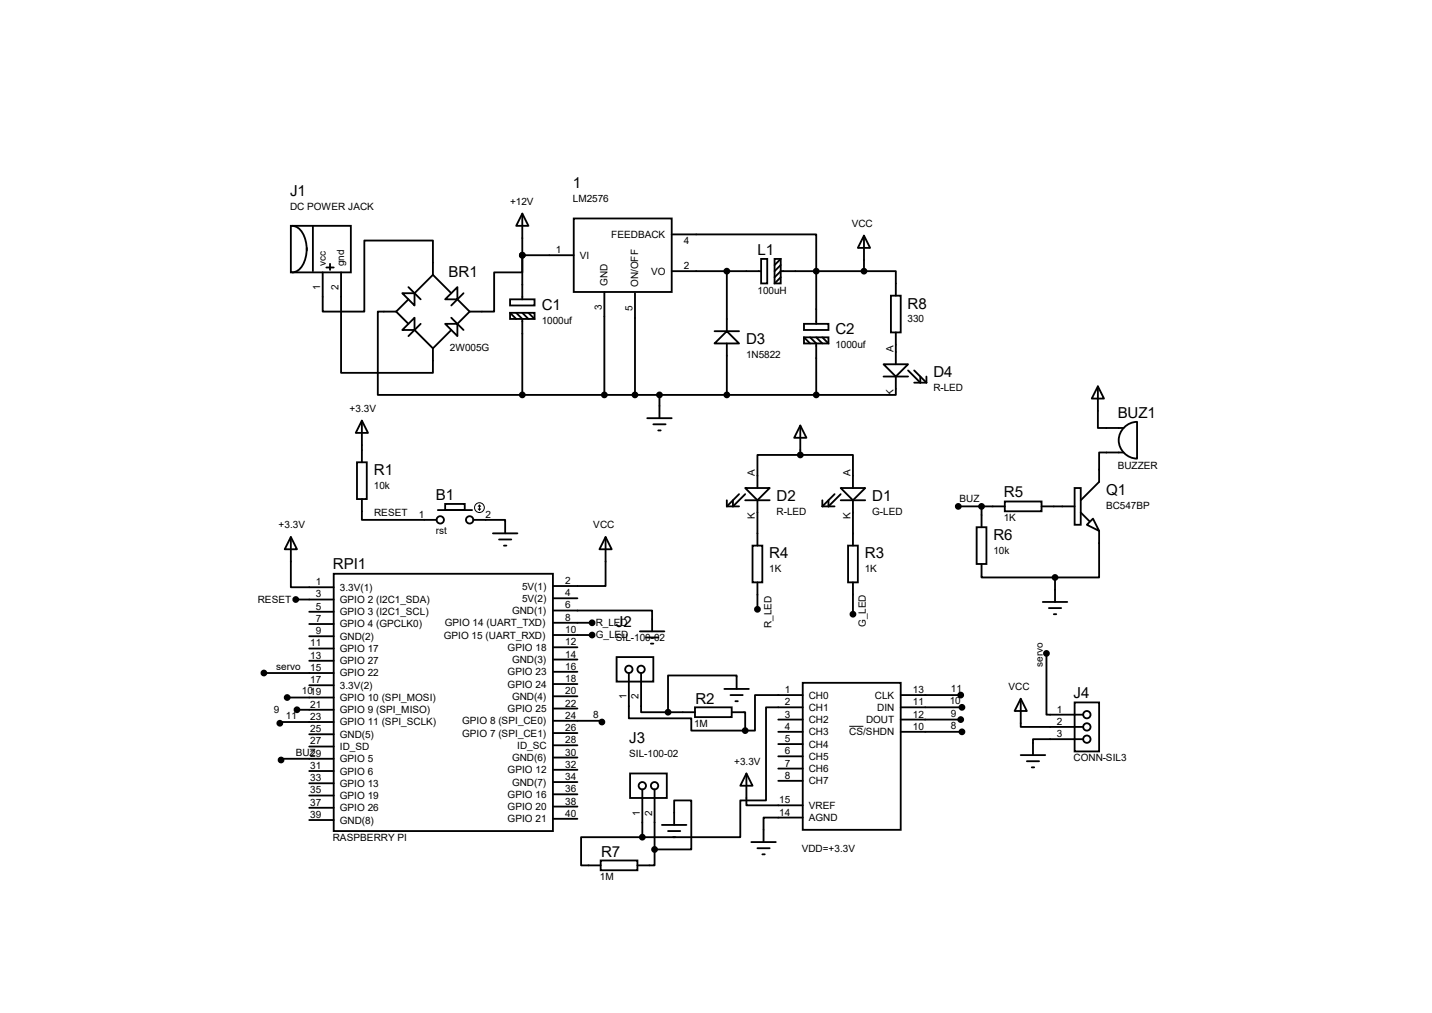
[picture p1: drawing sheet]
<svg xmlns="http://www.w3.org/2000/svg" width="297mm" height="210mm" viewBox="0 0 297 210" stroke-linecap="round" stroke-linejoin="round" font-family="sans-serif">
<g fill="none" stroke="#000" stroke-width=".38">
<path d="M60.3 46.8h12.5v9.7h-12.5zM60.6 46.8a3.1 3.1 0 0 1 2.6 2.5l.4 2.6M63.6 51.4a5.7 5.7 0 0 1-1.9 4.8l-1.1 .3M64.9 46.8v9.4M66.9 56.5v8.1h8.7v-14.7h14.2v7.1M67.7 55.5h1.5M68.5 54.7v1.3M70.7 56.5v20.8h19.1v-5.1M84.7 59.5l2.5 2.6M89.8 57l-3.8 3.8M89.8 57l3.8 3.8M108.3 44.3l1.3 2.5h-2.5z"/>
<path d="M108.3 44.3v17.8M119 45.3h20.3v15.2h-20.3zM119 52.9h-10.7v3.6h-5.8v8.1h-5.1M139.3 48.6h30v18.5M139.3 56.2h18.6M150.7 56.2v12.5M157.9 53.7h1.2v5.1h-1.2zM160.7 53.7h1.2v5.1h-1.2zM161.9 53.7l-1.2 1.2M161.9 54.9l-1.2 1.3M161.9 57.5l-1.2 1.3M179.2 48.9l1.3 2.5h-2.6z"/>
<path d="M179.2 56.2h6.6v5.1M179.2 56.2h-17.3l-1.2 1.3M179.2 48.9v7.3M82.2 64.6h-3.8v17.3h29.9M82.2 64.6l2.5 2.5M83.4 60.8h2.6v2.5zM83.4 68.4l2.6-2.5v2.5zM84.7 62.1l-2.5 2.5M86 68.4l3.8 3.8M87.2 67.1l-2.5 2.6M92.3 67.1h2.6v2.6zM92.3 62.1l2.6-2.6v2.6z"/>
<path d="M93.6 65.9l2.5 2.5M93.6 68.4l-3.8 3.8M94.9 62.1l2.5 2.5M96.1 60.8l-2.5 2.5M97.4 64.6l-2.5 2.5M105.8 62.1h5.1v1.2h-5.1zM105.8 64.9h5.1v1.2h-5.1zM105.8 64.9l1.3 1.2M107.1 64.9l1.2 1.2v15.8M108.3 64.9l1.3 1.2M109.6 64.9l1.3 1.2M125.3 60.5v21.4"/>
<path d="M131.7 60.8v21.1M148.2 71.2l2.5-2.5 2.6 2.5zM148.2 68.7h5.1M150.7 71.2v10.7M166.8 67.1h5v1.3h-5zM166.8 69.9h5v1.3h-5zM166.8 69.9l1.2 1.3M168 69.9l1.3 1.3v10.7M169.3 69.9l1.3 1.3M170.6 69.9l1.2 1.3M183.3 75.5h5l-2.5 2.6zM183.3 78.1h5"/>
<path d="M184.8 61.3h2v7.6h-2zM185.8 78.1v3.8h-16.5M185.8 68.9v6.6M188.3 76.8l2.6 2.5v-1.2M189.6 76.8l2.6 2.5M189.6 79.3h2.6M192.2 78.1v1.2M74 95.8h2.1v7.7h-2.1zM75.1 87.2l1.2 2.5h-2.5zM75.1 87.2v8.6M108.3 81.9h61M134.2 86.7h5.1"/>
<path d="M135.5 88h2.5M136.5 89.2h.5M136.8 81.9v4.8M166 88.2l1.3 2.6h-2.6zM166 94.3h10.9v6.9M166 94.3h-8.9v6.9M166 88.2v6.1M227.7 80.1l1.3 2.5h-2.6zM227.7 80.1v8.6h5.3M233 93.8h-5v6.1l-3.8 3.8M233.2 88.6a3.8 3.8 0 0 1 2.6-1.1v7.6a3.8 3.8 0 0 1-3.5-2.4 3.8 3.8 0 0 1 .9-4.1zM60.3 111.3l1.3 2.6h-2.5z"/>
<path d="M60.3 111.3v10.5h8.9M69.2 119h45.5v53.3h-45.5zM75.1 103.5v4.3h15.5M90.8 105.7h7.1M92.3 104.5h4.1v1.2h-4.1zM98.2 107.8h6.6v2.8M102.2 110.6h5.1M103.5 111.8h2.5M104.5 113.1h.5M125.6 111.3l1.3 2.6h-2.6zM125.6 111.3v10.2h-10.9M150.7 103.7v1.3"/>
<path d="M150.7 105h2.6M153.3 102.4l-2.6 2.6M154.6 101.2h5l-2.5 2.5zM154.6 103.7h5M154.6 102.4l-2.6 2.6v-1.3M156.1 113.1h2v7.6h-2zM157.1 103.7v9.4M170.6 105h2.5M170.6 103.7v1.3M173.1 102.4l-2.5 2.6M174.4 101.2h5.1l-2.6 2.5zM174.4 103.7h5.1"/>
<path d="M174.4 102.4l-2.6 2.6v-1.3M175.9 113.1h2v7.6h-2zM176.9 103.7v9.4M198.8 105h9.6M202.6 109.3h2v7.6h-2zM203.6 116.9v2.8h15.2M203.6 105v4.3M208.4 104h7.6v2h-7.6zM216 105h6.9M218.8 119.7v5.1M222.9 101.2h1.3v7.6h-1.3zM224.2 106.3l1.7 1.7"/>
<path d="M226.7 107.5l1.3 2.6-2.6-1.3zM228 110.1v9.6h-9.2M54.7 139.5h14.5M61.3 124.3h7.9M64.1 126.8h5.1M64.1 129.4h5.1M64.1 131.9h5.1M64.1 134.5h5.1M64.1 137h5.1M114.7 126.6h20.6v4.3M114.7 131.7h8.1M114.7 129.1h8.1"/>
<path d="M114.7 124h5.1M114.7 134.2h5.1M114.7 136.7h5.1M114.7 139.3h5.1M127.9 136.2h7.6v5.1h-7.6zM130.4 139.5v9.4h13v2.6h11.2M132.7 130.9h5.1M133 139.5v8.2h5.6M134 132.2h2.5M135 133.4h.5M157.1 120.7v5.6M176.9 120.7v6.6"/>
<path d="M216.3 124.8h5.1M217 135.5v12.7h7.7M217.6 126.1h2.5M218.6 127.3h.5M59.6 144.6h9.6M61.6 147.2h7.6M64.1 142.1h5.1M64.1 152.2h5.1M64.1 154.8h5.1M64.1 159.9h5.1M69.2 149.7h-11.2v.2M69.2 157.3h-10.9v.3"/>
<path d="M114.7 149.4h10.1v.3M114.7 141.8h5.1M114.7 144.4h5.1M114.7 146.9h5.1M114.7 152h5.1M114.7 154.5h5.1M114.7 157.1h5.1M114.7 159.6h5.1M138.6 147.7h5.5M144.1 146.6h7.7v2.1h-7.7zM150.2 142.8h5.1M151.5 144.1h2.6"/>
<path d="M151.8 147.7h2.8v3.8M152.5 145.4h.5M152.8 142.8v-2.8h-14.2v7.7M161.4 149.2h5.1M161.4 151.7h5.1M161.4 154.3h5.1M161.4 156.8h5.1M161.4 159.3h5.1M166.5 141.6h20.3v30.4h-20.3zM166.5 144.1h-9.9v7.4h-2M166.5 146.6h-7.6v19.3h-5.4v7.7h-20.3M186.8 144.1h12.5"/>
<path d="M186.8 146.6h12.7M186.8 149.2h12.5M186.8 151.7h12.7M211.7 144.9l1.3 2.5h-2.6zM211.7 144.9v5.8h13M211.7 156.5h5.1M213 157.8h2.5M214 159.1h.5M222.9 145.6h5.1v10.2h-5.1zM224.7 153.2h-10.5v3.3M64.1 162.4h5.1M64.1 164.9h5.1"/>
<path d="M64.1 167.5h5.1M64.1 170h5.1M114.7 162.1h5.1M114.7 164.7h5.1M114.7 167.2h5.1M114.7 169.8h5.1M124.6 178.4h7.6v2h-7.6zM130.7 160.4h7.6v5h-7.6zM133.2 173.6h-12.7v5.8h4.1M133.2 163.7v9.9M135.8 176.1v3.3h-3.6M135.8 163.7v12.4"/>
<path d="M137.3 171h5.1M138.6 172.3h2.5M139.6 173.6h.5M139.8 171v-5.1h3.6v10.2h-7.6M154.8 160.4l1.3 2.5h-2.6zM154.8 160.4v6.6h11.7M155.8 174.6h5.1M157.1 175.9h2.5M158.1 177.1h.5M161.4 161.9h5.1M166.5 169.5h-8.1v5.1"/>
<circle cx="91.3" cy="107.8" r=".76"/>
<circle cx="97.4" cy="107.8" r=".76"/>
<circle cx="130.4" cy="138.8" r=".76"/>
<circle cx="133" cy="138.8" r=".76"/>
<circle cx="225.4" cy="153.2" r=".76"/>
<circle cx="225.4" cy="150.7" r=".76"/>
<circle cx="225.4" cy="148.2" r=".76"/>
<circle cx="133.2" cy="162.9" r=".76"/>
<circle cx="135.8" cy="162.9" r=".76"/>
</g>
<circle cx="108.3" cy="52.9" r=".19" fill="#000"/>
<g fill="#000" stroke="#000" stroke-width=".38">
<circle cx="108.3" cy="52.9" r=".51"/>
<circle cx="150.7" cy="56.2" r=".51"/>
<circle cx="169.3" cy="56.2" r=".51"/>
<circle cx="179.2" cy="56.2" r=".51"/>
<circle cx="108.3" cy="81.9" r=".51"/>
<circle cx="125.3" cy="81.9" r=".51"/>
<circle cx="131.7" cy="81.9" r=".51"/>
<circle cx="136.8" cy="81.9" r=".51"/>
<circle cx="150.7" cy="81.9" r=".51"/>
<circle cx="166" cy="94.3" r=".51"/>
<circle cx="169.3" cy="81.9" r=".51"/>
<circle cx="198.8" cy="105" r=".51"/>
<circle cx="203.6" cy="105" r=".51"/>
<circle cx="218.8" cy="119.7" r=".51"/>
<circle cx="54.7" cy="139.5" r=".51"/>
<circle cx="61.3" cy="124.3" r=".51"/>
<circle cx="122.8" cy="129.1" r=".51"/>
<circle cx="122.8" cy="131.7" r=".51"/>
<circle cx="157.1" cy="126.3" r=".51"/>
<circle cx="176.9" cy="127.3" r=".51"/>
<circle cx="217" cy="135.5" r=".51"/>
<circle cx="58" cy="149.9" r=".51"/>
<circle cx="58.3" cy="157.6" r=".51"/>
<circle cx="59.6" cy="144.6" r=".51"/>
<circle cx="61.6" cy="147.2" r=".51"/>
<circle cx="124.8" cy="149.7" r=".51"/>
<circle cx="138.6" cy="147.7" r=".51"/>
<circle cx="154.6" cy="151.5" r=".51"/>
<circle cx="199.3" cy="149.2" r=".51"/>
<circle cx="199.3" cy="144.1" r=".51"/>
<circle cx="199.5" cy="151.7" r=".51"/>
<circle cx="199.5" cy="146.6" r=".51"/>
<circle cx="133.2" cy="173.6" r=".51"/>
<circle cx="135.8" cy="176.1" r=".51"/>
</g>
<g fill="none" stroke="#000" stroke-width=".21">
<path d="M99.2 105.5l.2 .2M99.4 104.7v1M99.4 104.7l-.2 .3M99.4 104.7l.3 .3M99.7 105.5l-.3 .2M176.1 150.6h3"/>
<circle cx="99.4" cy="105.2" r="1.02"/>
</g>
<g font-size="3.1">
<text x="60.2" y="40.6">J1</text>
<text x="118.8" y="39.1">1</text>
<text x="157.1" y="52.8">L1</text>
<text x="93" y="57.4">BR1</text>
<text x="112.4" y="64.2">C1</text>
<text x="188.3" y="64">R8</text>
<text x="154.7" y="71.3">D3</text>
<text x="173.3" y="69.3">C2</text>
<text x="193.6" y="78.2">D4</text>
<text x="231.8" y="86.6">BUZ1</text>
<text x="77.6" y="98.5">R1</text>
<text x="90.4" y="103.6">B1</text>
<text x="161.1" y="103.8">D2</text>
<text x="180.9" y="103.8">D1</text>
<text x="208.2" y="103.1">R5</text>
<text x="229.4" y="102.6">Q1</text>
<text x="206" y="111.9">R6</text>
<text x="69" y="118.1">RPI1</text>
<text x="159.6" y="115.7">R4</text>
<text x="179.4" y="115.7">R3</text>
<text x="127.7" y="130">J2</text>
<text x="144.2" y="146">R2</text>
<text x="222.7" y="144.7">J4</text>
<text x="130.5" y="154.1">J3</text>
<text x="124.7" y="177.8">R7</text>
</g>
<g font-size="2.1">
<text x="118.8" y="42">LM2576</text>
<text x="60.2" y="43.5">DC POWER JACK</text>
<text x="105.8" y="42.5">+12V</text>
<text x="176.7" y="47">VCC</text>
<text x="115.3" y="52.5">1</text>
<text x="120.3" y="53.6">VI</text>
<text x="126.8" y="49.3">FEEDBACK</text>
<text x="141.9" y="50.5">4</text>
<text x="67.6" y="55.2" transform="rotate(-90 67.6 55.2)">vcc</text>
<text x="71.4" y="55.2" transform="rotate(-90 71.4 55.2)">gnd</text>
<text x="126" y="59.3" transform="rotate(-90 126 59.3)">GND</text>
<text x="132.4" y="59.5" transform="rotate(-90 132.4 59.5)">ON/OFF</text>
<text x="135" y="56.9">VO</text>
<text x="141.9" y="55.8">2</text>
<text x="66.4" y="60.2" transform="rotate(-90 66.4 60.2)">1</text>
<text x="70.2" y="60.2" transform="rotate(-90 70.2 60.2)">2</text>
<text x="124.8" y="64.2" transform="rotate(-90 124.8 64.2)">3</text>
<text x="131.2" y="64.5" transform="rotate(-90 131.2 64.5)">5</text>
<text x="157.1" y="60.9">100uH</text>
<text x="112.4" y="67.1">1000uf</text>
<text x="188.3" y="66.8">330</text>
<text x="93.3" y="72.8">2W005G</text>
<text x="154.7" y="74.2">1N5822</text>
<text x="173.3" y="72.2">1000uf</text>
<text x="185.3" y="73" transform="rotate(-90 185.3 73)">A</text>
<text x="185.3" y="82" transform="rotate(-90 185.3 82)">K</text>
<text x="193.6" y="81.1">R-LED</text>
<text x="72.5" y="85.4">+3.3V</text>
<text x="77.6" y="101.4">10k</text>
<text x="156.6" y="98.6" transform="rotate(-90 156.6 98.6)">A</text>
<text x="176.4" y="98.6" transform="rotate(-90 176.4 98.6)">A</text>
<text x="231.8" y="97.2">BUZZER</text>
<text x="77.6" y="106.9">RESET</text>
<text x="86.9" y="107.4">1</text>
<text x="100.7" y="107.4">2</text>
<text x="156.6" y="107.7" transform="rotate(-90 156.6 107.7)">K</text>
<text x="161.1" y="106.7">R-LED</text>
<text x="176.4" y="107.7" transform="rotate(-90 176.4 107.7)">K</text>
<text x="180.9" y="106.7">G-LED</text>
<text x="199" y="104.1">BUZ</text>
<text x="229.4" y="105.5">BC547BP</text>
<text x="57.8" y="109.5">+3.3V</text>
<text x="90.4" y="110.6">rst</text>
<text x="123.1" y="109.5">VCC</text>
<text x="208.2" y="108.1">1K</text>
<text x="159.6" y="118.6">1K</text>
<text x="179.4" y="118.6">1K</text>
<text x="206" y="114.8">10k</text>
<text x="53.5" y="124.9">RESET</text>
<text x="65.5" y="121.3">1</text>
<text x="65.5" y="123.9">3</text>
<text x="70.5" y="122.5">3.3V(1)</text>
<text x="70.5" y="125">GPIO 2 (I2C1_SDA)</text>
<text x="108.3" y="122.2">5V(1)</text>
<text x="108.3" y="124.8">5V(2)</text>
<text x="117.2" y="121.1">2</text>
<text x="117.2" y="123.6">4</text>
<text x="65.5" y="126.4">5</text>
<text x="65.5" y="128.9">7</text>
<text x="65.5" y="131.5">9</text>
<text x="70.5" y="127.6">GPIO 3 (I2C1_SCL)</text>
<text x="70.5" y="130.1">GPIO 4 (GPCLK0)</text>
<text x="92.2" y="129.8">GPIO 14 (UART_TXD)</text>
<text x="106.2" y="127.3">GND(1)</text>
<text x="117.2" y="126.2">6</text>
<text x="117.2" y="128.7">8</text>
<text x="117.2" y="131.2">10</text>
<text x="123.6" y="129.8">R_LED</text>
<text x="160" y="130.2" transform="rotate(-90 160 130.2)">R_LED</text>
<text x="179.6" y="130" transform="rotate(-90 179.6 130)">G_LED</text>
<text x="64.3" y="134">11</text>
<text x="64.3" y="136.6">13</text>
<text x="70.5" y="132.6">GND(2)</text>
<text x="70.5" y="135.2">GPIO 17</text>
<text x="70.5" y="137.7">GPIO 27</text>
<text x="92" y="132.4">GPIO 15 (UART_RXD)</text>
<text x="105.3" y="134.9">GPIO 18</text>
<text x="106.2" y="137.5">GND(3)</text>
<text x="117.2" y="133.8">12</text>
<text x="117.2" y="136.3">14</text>
<text x="123.6" y="132.3">G_LED</text>
<text x="127.7" y="132.8">SIL-100-02</text>
<text x="57.3" y="138.9">servo</text>
<text x="62.6" y="144">1019</text>
<text x="64.3" y="139.1">15</text>
<text x="64.3" y="141.6">17</text>
<text x="70.5" y="140.3">GPIO 22</text>
<text x="70.5" y="142.8">3.3V(2)</text>
<text x="105.3" y="140">GPIO 23</text>
<text x="105.3" y="142.5">GPIO 24</text>
<text x="117.2" y="138.9">16</text>
<text x="117.2" y="141.4">18</text>
<text x="117.2" y="143.9">20</text>
<text x="162.8" y="143.7">1</text>
<text x="189.4" y="143.7">13</text>
<text x="197.2" y="143.5">11</text>
<text x="209.2" y="143">VCC</text>
<text x="216.3" y="138.3" transform="rotate(-90 216.3 138.3)">servo</text>
<text x="56.8" y="147.8">9</text>
<text x="59.3" y="149.1">11</text>
<text x="64.3" y="146.7">21</text>
<text x="64.3" y="149.3">23</text>
<text x="70.5" y="145.3">GPIO 10 (SPI_MOSI)</text>
<text x="70.5" y="147.9">GPIO 9 (SPI_MISO)</text>
<text x="105.3" y="147.6">GPIO 25</text>
<text x="106.2" y="145.1">GND(4)</text>
<text x="117.2" y="146.5">22</text>
<text x="117.2" y="149">24</text>
<text x="123.1" y="148.8">8</text>
<text x="129.9" y="145" transform="rotate(-90 129.9 145)">1</text>
<text x="132.5" y="145" transform="rotate(-90 132.5 145)">2</text>
<text x="162.8" y="146.2">2</text>
<text x="162.8" y="148.8">3</text>
<text x="167.8" y="144.8">CH0</text>
<text x="167.8" y="147.4">CH1</text>
<text x="167.8" y="149.9">CH2</text>
<text x="179.6" y="149.9">DOUT</text>
<text x="181.5" y="144.8">CLK</text>
<text x="181.9" y="147.4">DIN</text>
<text x="189.4" y="146.2">11</text>
<text x="189.4" y="148.8">12</text>
<text x="197" y="146">10</text>
<text x="197.2" y="148.5">9</text>
<text x="219.2" y="147.7">1</text>
<text x="64.3" y="151.8">25</text>
<text x="64.3" y="154.3">27</text>
<text x="70.5" y="150.4">GPIO 11 (SPI_SCLK)</text>
<text x="70.5" y="153">GND(5)</text>
<text x="70.5" y="155.5">ID_SD</text>
<text x="95.8" y="150.2">GPIO 8 (SPI_CE0)</text>
<text x="95.8" y="152.7">GPIO 7 (SPI_CE1)</text>
<text x="107.3" y="155.2">ID_SC</text>
<text x="117.2" y="151.6">26</text>
<text x="117.2" y="154.1">28</text>
<text x="144" y="150.7">1M</text>
<text x="162.8" y="151.3">4</text>
<text x="162.8" y="153.8">5</text>
<text x="167.8" y="152.4">CH3</text>
<text x="167.8" y="155">CH4</text>
<text x="176.1" y="152.4">CS/SHDN</text>
<text x="189.4" y="151.3">10</text>
<text x="197.2" y="151.1">8</text>
<text x="219.2" y="150.3">2</text>
<text x="219.2" y="152.8">3</text>
<text x="61.3" y="156.7">BUZ</text>
<text x="64.3" y="156.9">29</text>
<text x="64.3" y="159.4">31</text>
<text x="64.3" y="162">33</text>
<text x="70.5" y="158">GPIO 5</text>
<text x="70.5" y="160.6">GPIO 6</text>
<text x="105.3" y="160.3">GPIO 12</text>
<text x="106.2" y="157.8">GND(6)</text>
<text x="117.2" y="156.6">30</text>
<text x="117.2" y="159.2">32</text>
<text x="117.2" y="161.7">34</text>
<text x="130.5" y="157">SIL-100-02</text>
<text x="152.3" y="158.5">+3.3V</text>
<text x="162.8" y="156.4">6</text>
<text x="162.8" y="158.9">7</text>
<text x="162.8" y="161.5">8</text>
<text x="167.8" y="157.5">CH5</text>
<text x="167.8" y="160.1">CH6</text>
<text x="222.7" y="157.9">CONN-SIL3</text>
<text x="64.3" y="164.5">35</text>
<text x="64.3" y="167">37</text>
<text x="70.5" y="163.1">GPIO 13</text>
<text x="70.5" y="165.7">GPIO 19</text>
<text x="105.3" y="165.4">GPIO 16</text>
<text x="105.3" y="167.9">GPIO 20</text>
<text x="106.2" y="162.9">GND(7)</text>
<text x="117.2" y="164.3">36</text>
<text x="117.2" y="166.8">38</text>
<text x="161.6" y="166.5">15</text>
<text x="167.8" y="162.6">CH7</text>
<text x="167.8" y="167.7">VREF</text>
<text x="64.3" y="169.6">39</text>
<text x="70.5" y="168.2">GPIO 26</text>
<text x="70.5" y="170.7">GND(8)</text>
<text x="105.3" y="170.5">GPIO 21</text>
<text x="117.2" y="169.3">40</text>
<text x="132.7" y="169.1" transform="rotate(-90 132.7 169.1)">1</text>
<text x="135.3" y="169.1" transform="rotate(-90 135.3 169.1)">2</text>
<text x="161.6" y="169.1">14</text>
<text x="167.8" y="170.2">AGND</text>
<text x="69" y="174.4">RASPBERRY PI</text>
<text x="166.3" y="176.7">VDD=+3.3V</text>
<text x="124.4" y="182.5">1M</text>
</g>
</svg>
